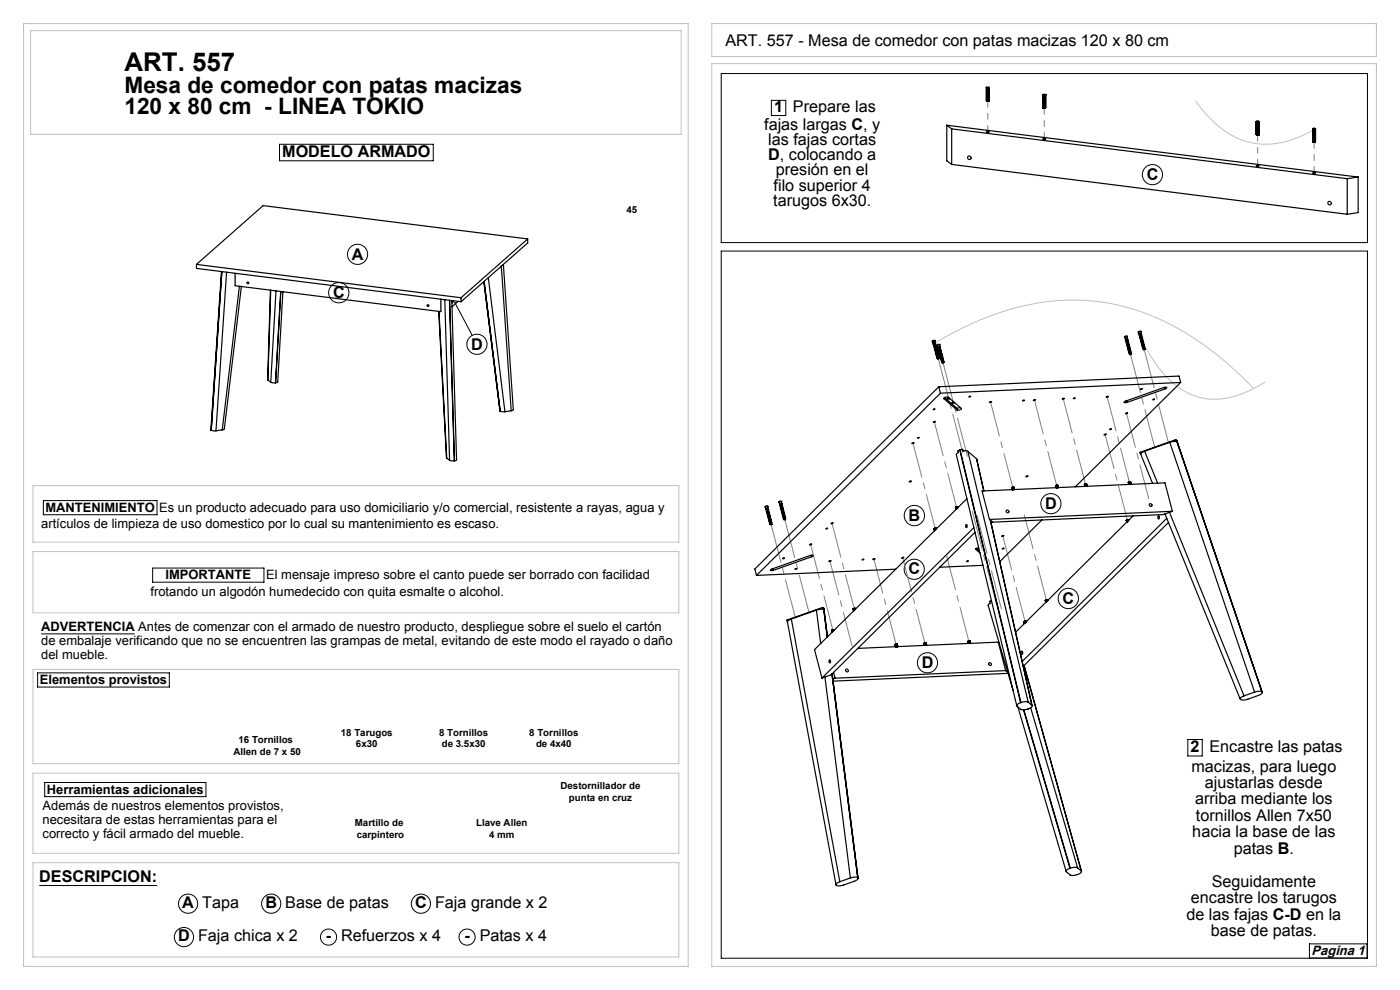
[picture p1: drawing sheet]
<svg xmlns="http://www.w3.org/2000/svg" width="297mm" height="210mm" viewBox="0 0 297 210" stroke-linecap="round" stroke-linejoin="round" font-family="sans-serif">
<g fill="none" stroke="#000" stroke-width=".21">
<path d="M153 15.6h137.1v35.9h-137.1zM59.3 30.6h32.6v3.5h-32.6zM163.6 21.3h3.1v3.2h-3.1zM153 53.3h137.1v150h-137.1zM96.5 64.2l3.7 6.9M9.2 106.2h24.1v3h-24.1zM8.7 134.5h19.9M32.4 120.5h23.6v3h-23.6zM8 142.7h27.9v3h-27.9zM252 156.9h3v3.5h-3zM9.5 166h34.2v3h-34.2zM8.3 187.8h25"/>
<path d="M277.8 200.2h12.2v3h-12.2z"/>
<circle cx="244.5" cy="37" r="2.14"/>
<circle cx="75.9" cy="54" r="2.14"/>
<circle cx="71.9" cy="62.1" r="2.15"/>
<circle cx="101.2" cy="73" r="2.14"/>
<circle cx="194" cy="109.4" r="2.15"/>
<circle cx="222.9" cy="106.8" r="2.14"/>
<circle cx="193.9" cy="120.8" r="2.14"/>
<circle cx="226.6" cy="126.9" r="2.15"/>
<circle cx="196.8" cy="140.6" r="2.14"/>
<circle cx="39" cy="198.8" r="2.04"/>
<circle cx="39.9" cy="191.7" r="2.04"/>
<circle cx="57.5" cy="191.7" r="2.04"/>
<circle cx="69.7" cy="198.8" r="1.71"/>
<circle cx="89.3" cy="191.7" r="2.04"/>
<circle cx="99.1" cy="198.8" r="1.71"/>
</g>
<g fill="none" stroke="#c0c0c0" stroke-width=".21">
<path d="M5 5h141v200h-141zM6.5 6.5h138v22h-138zM151 13.5h141v191.5h-141zM151 5h141v7h-141zM253.6 21.4a20.4 20.4 0 0 0 12 8.9 18.8 18.8 0 0 0 13.2-2.8M49.9 58v2.6M93.5 63.5v2.6M198.4 72.7a57.3 57.3 0 0 1 29-9.1 47.6 47.6 0 0 1 29.5 10.7l4.6 3.8 4.5 4.3M241.6 70.9a26.7 26.7 0 0 0 9.1 11.8 13.8 13.8 0 0 0 13.4 .6l4.3-2.3M7 103h137v12h-137zM7 117h137v13h-137zM7 142h137v20h-137z"/>
<path d="M7 164h137v17h-137zM7 183h137v20h-137z"/>
</g>
<path d="M209.6 28v-6.6M221.5 22.9v6.6M266.8 35.2v-6.6M278.8 30.1v6.6" fill="none" stroke="#808080" stroke-width=".21" stroke-dasharray="15.2 1.3 1.3 1.3" stroke-dashoffset="13.8"/>
<path d="M199.1 76.1l5.1 19.8M200.1 76.9l5.1 19.9M239.8 75.2l5.2 19.8M242.7 74.1l5.2 19.9M163.6 111.2l5.1 19.9M166.5 110.2l5.2 19.9M206.3 108.4l5.1 19.9M207.3 109.3l5.1 19.8" fill="none" stroke="#808080" stroke-width=".21" stroke-dasharray="15.2 1.3 1.3 1.3" stroke-dashoffset="6.9"/>
<g fill="none" stroke="#808080" stroke-width=".21" stroke-dasharray="15.2 1.3 1.3 1.3" stroke-dashoffset="7.8">
<path d="M219.5 84.9l4.7 18.1M234.4 92.2l4.8 18.1M198.4 112.1l-4.7-18.1M202.9 107.6l-4.7-18.1M214.8 103.4l-4.7-18.1M230.3 102.7l-4.7-18.1M239.6 102.3l-4.7-18.1M243.7 105.8l-4.7-18.1M176.7 133.6l-4.7-18.1M180.8 137.1l-4.7-18.1M181.2 129.1l-4.7-18.1M190.1 136.7l-4.7-18.1"/>
<path d="M196.2 136.4l-4.7-18.1M205.5 136l-4.7-18.1M217.5 131.8l-4.8-18.1M222 127.3l-4.7-18.1"/>
</g>
<path d="M96.4 64.1l.1 .1-.1-.1a.17 .17 0 0 1 .3 .1 .17 .17 0 0 1-.2 .2 .17 .17 0 0 1-.1-.3z" fill="#000"/>
<g fill="none" stroke="#000" stroke-width=".25">
<path d="M209.3 18.6h.1M209.3 18.6v2.8M209.3 18.6v.1M209.3 18.5h.1M209.3 18.5l.5 .1zM209.4 18.7h.1M209.3 18.5v.1M209.4 18.7v2.7M209.4 18.7l.1 2.7M209.5 18.7v2.7M209.5 18.7h.1M209.5 18.7l.1 2.7"/>
<path d="M209.6 18.7h.1M209.6 18.7v2.7M209.7 18.7h.1M209.7 18.7l-.1 2.7M209.7 18.7v2.7M209.8 18.7h.1M209.8 18.7l-.1 2.7M209.8 18.5v.1M209.8 18.6v.1M209.8 18.5v2.9M209.8 18.6h.1M209.8 18.6v2.8"/>
<path d="M209.9 18.6h-.1M200.8 26.6l1.1 .7M200.8 26.6l87.3 11M200.8 26.6v7.5l1.1 .8M201.9 27.3l83.9 10.6M201.9 34.9l83.9 10.6M201.9 27.3v7.6M209.3 21.3h.1M209.3 21.4h.1M209.3 28h.6l-.3 .1zM209.4 21.4h.1M209.4 21.4h-.1"/>
<path d="M209.5 21.4h.1M209.6 21.4h.1M209.7 21.4h.1M209.8 21.4h-.1M209.8 21.4h.1M209.8 21.4h-.4M209.9 21.3h-.1M221.2 20.1h.1M221.2 20.1v2.8M221.2 22.8h.1M221.2 22.9h.1M221.2 29.5h.6l-.3 .1z"/>
<path d="M221.3 22.9h.1M221.3 20.1h.1M221.3 20.1v2.8M221.3 20.1v.1M221.3 20.2h.1M221.3 20v.1M221.3 20.2v2.7M221.3 20l.5 .1zM221.3 20.2l.1 2.7M221.4 20.2h.1M221.4 22.9h.1M221.4 20.2v2.7"/>
<path d="M221.5 20.2h.1M221.5 20.2v2.7M221.5 22.9h.1M221.6 22.9h.1M221.6 20.2h-.1M221.6 22.9h-.1M221.6 20.2h.1M221.6 20.2v2.7M221.7 22.9h.1M221.7 20.2h-.1M221.7 20.2h.1M221.7 20.2v2.7"/>
<path d="M221.7 22.9h-.4M221.8 20.2h-.1M221.8 22.9h-.1M221.8 20.2h.1M221.8 22.9h.1M221.8 20.1h.1M221.8 20.1v2.8M221.8 20.1v2.7M266.5 28.5h.1M266.5 28.6h.1M266.5 35.2h.6zM266.5 25.8h.1"/>
<path d="M266.5 25.8v2.8M266.5 25.8l.1 .1M266.6 28.6h.1M266.6 25.9h.1M266.6 25.7v2.9M266.6 25.7l-.1 .1M266.6 25.7l.4 .1zM266.6 25.9v2.7M266.7 25.9h.1M266.7 28.6h.1M266.7 25.9l-.1 2.7M266.7 28.6h-.1"/>
<path d="M266.7 25.9v2.7M266.7 25.9l.1 2.7M266.8 25.9h.1M266.8 28.6h.1M266.8 25.9v2.7M266.9 25.9h-.1M266.9 28.6h-.1M266.9 25.9h.1M266.9 28.6h.1M266.9 25.9v2.7M267 25.9h-.1M267 28.6h-.1"/>
<path d="M267 25.9v2.7M267 28.6h.1M267 25.9h.1M267 25.7l.1 .1M267 28.6h-.4M267.1 25.8h.1M267.1 25.8l-.1 .1M267.1 28.6h-.1M267.1 25.8v2.8M267.1 28.6h.1M278.5 30.1h.1M278.5 36.7h.6l-.3 .1z"/>
<path d="M278.5 27.3h.1M278.5 27.3v.1M278.5 27.3v2.8M278.5 27.4l.1 2.7M278.5 27.4h.1M278.6 27.4h.1M278.6 30.1h.1M278.6 27.2l-.1 .1M278.6 30.1h.4M278.6 27.2l.4 .1zM278.6 27.4v2.7M278.6 27.4l.1 2.7"/>
<path d="M278.7 27.4h.1M278.7 30.1h.1M278.7 27.4v2.7M278.7 30.1v.1M278.8 30.1h.1M278.8 27.4l-.1 2.8M278.8 27.4h-.1M278.8 30.1l-.1 .1M278.8 27.4h.1M278.8 30.1v.1M278.8 27.4v2.8M278.9 27.4h-.1"/>
<path d="M278.9 27.4l-.1 2.7M278.9 27.4h.1M278.9 30.1h.1M278.9 27.4v2.7M279 27.4h-.1M279 27.4h.1M279 30.1h.1M279 27.4v2.7M279 27.2v.1M279 27.3h.1M279 27.3v2.8M279.1 27.3h.1"/>
<path d="M279.1 27.3h-.1M279.1 27.3v2.8M279.1 30.1h-.1M279.1 30.1h.1M285.8 37.9v7.6M288.1 37.6v7.5l-2.3 .4M288.1 37.6l-2.3 .3M41.7 56.1v.8l56.1 7.1M41.7 56.1l56.1 7.1M47 57.6l-2.2 33.7M47.1 57.6l-2.3 33.7M48.1 57.7l-2.3 33.7"/>
<path d="M49.9 58v2.6l43.6 5.5v-2.6M102.6 59.7l3.5 27.5M102.7 59.7l3.4 27.5M103.6 58.9l3.5 28.4M106.4 56.5l2 30.6M106.8 56.1l2.1 30.8-.5 .2M111.9 50.7v.8l-14.1 12.5M111.9 50.7l-14.1 12.5M111.9 50.7l-56.1-7.1-14.1 12.5M50.8 60.7l-3.7 30.5M51.2 60.8l-3.6 30.2-.5 .2M57.4 61.6l-.6 19"/>
<path d="M58.6 61.7l-1.2 19.4M59.5 61.8l-1.1 19.4M60 61.9l-1.1 19.1-.5 .2M93.1 66.1l1.7 31.1M94.4 63.6l1 34M95.4 63.7l1 34.1M95.4 63.7l1 34M95.8 63.8l1.1 33.7-.5 .2M96 63.8v.4zM97.2 63.9l-1.3 1.2M97.8 63.2v.8M197.9 72.5h.1"/>
<path d="M197.9 72.5l.1 .3M197.9 73h.2M198.1 72.9l-.2 .1M198.1 72.9v.1M198.1 72.9h.1M198.1 73v.1M198.3 74v-.1a.31 .31 0 0 1 .1-.3 .31 .31 0 0 1 .3 0l-.4 .2v.2M198.3 72.3l-.4 .2M198.3 72.3l.1 .4M198.3 72.3l.1-.1h-.4l-.2 .2 .1 .1M198.4 72.8l-.3 .1M198.4 72.8v.2"/>
<path d="M198.4 73h.1a.28 .28 0 0 0-.3 0 .28 .28 0 0 0 0 .4M198.4 72.7v.1M198.4 72.7h-.3l-.1 .2M198.5 73.3l-.1-.3-.1 .1-.1 .3M198.5 73.3h.1a.29 .29 0 0 0-.3 0 .29 .29 0 0 0-.1 .3l.1 .1M198.5 73.3l-.2 .2v.2M198.5 73.3l.1 .3M198.6 73.6l.1 .3M198.7 73.9l-.3 .2v.2M198.7 73.9v.3M198.7 73.9h.1l-.5 .2 .1 .2M198.7 74.2h.2l-.5 .2 .1 .2"/>
<path d="M198.7 74.2l-.2 .2v.2M198.8 74.2v.3M198.8 74.5h.1l-.5 .2 .2 .2M198.8 74.5l-.2 .2v.2M198.8 74.5l.1 .3M198.9 73.3h.1M198.9 73.3l.1 .4M198.9 74.8h.1a.29 .29 0 0 0-.3 0 .29 .29 0 0 0-.1 .4M198.9 74.8l-.3 .2 .1 .2M198.9 76.1l.3-.1zM198.9 74.8l.1 .3M198.9 73.8l.2 .1"/>
<path d="M198.9 73.8h.2M199 75.1h.1a.31 .31 0 0 0-.3 0 .31 .31 0 0 0-.1 .4M199 75.1l-.3 .2v.2M199 75.1v.3M199.1 73.7v.3M199.1 73.7l-.2 .1M199.1 73.7h.1M199.1 75.4h.1a.32 .32 0 0 0-.5 .3l.1 .1M199.1 75.7l-.1-.2-.2 .3M199.1 75.7l-.2 .2v.2M199.1 75.7l.1 .3M199.1 75.7h.2l-.6 .2 .2 .2"/>
<path d="M199.2 76h.1h-.1M199.2 76h.1M199.3 73.2l-.4 .1M199.3 73.2l.1 .4M199.3 73.2l.1-.2-.4 .1-.2 .1 .1 .1M199.4 73.7h-.3M199.4 73.7v.1M199.4 73.7v-.2h-.2l-.2 .2M199.4 73.9l.1-.1a.28 .28 0 0 0-.3 .1 .28 .28 0 0 0 0 .3M199.4 73.9l-.2 .1v.3M199.4 73.9l.1 .2M199.5 74.2l.1-.1a.29 .29 0 0 0-.3 .1 .29 .29 0 0 0-.1 .3h.1"/>
<path d="M199.5 74.2l-.2 .1v.3M199.5 74.2l.1 .2M199.6 74.5l.1-.1a.31 .31 0 0 0-.3 .1 .31 .31 0 0 0-.1 .3M199.7 74.7l-.2-.2-.2 .4M199.7 74.8l-.3 .1v.3M199.7 74.8v.2M199.7 74.8l.1-.1-.5 .3 .1 .1M199.7 76.2v.2M199.7 75.1l.2-.1-.5 .2 .1 .2M199.8 75.1l-.3 .2v.2M199.8 75.1v.2M199.8 75.4l.1-.1-.5 .2 .2 .2"/>
<path d="M199.8 75.4l-.2 .2v.2M199.8 75.4l.1 .2M199.9 75.7l.1-.1a.29 .29 0 0 0-.3 .1 .29 .29 0 0 0-.1 .3M199.9 75.7l-.3 .2 .1 .2M199.9 77l.3-.1zM199.9 75.7l.1 .2M200 76l.1-.1a.31 .31 0 0 0-.3 .1 .31 .31 0 0 0-.1 .3M200 76l-.3 .2M200 76v.2M200.1 76.3l-.3 .1v.3M200.1 76.3v.2M200.1 76.3h.1a.32 .32 0 0 0-.5 .3h.1"/>
<path d="M200.1 76.6l-.2 .2v.2M200.1 76.6l.1 .3M200.1 76.6l.2-.1-.6 .3 .2 .1M200.2 76.8h.1l-.1 .1M200.2 76.9h.1M238.6 71.5l.5-.1 .1 .4M238.6 71.5l.1 .4M238.8 72l.1 .2M239.1 71.4v-.1h-.3l-.3 .1 .1 .2M239.2 72l.1-.1-.5 .2 .1 .2M239.2 72l-.3 .2 .1 .3M239.2 72v.2"/>
<path d="M239.2 71.8l-.4 .2M239.2 71.8h-.4v.2M239.2 72.3h.2a.29 .29 0 0 0-.4 0 .29 .29 0 0 0 0 .3M239.3 72h-.1M239.3 72.5v-.2l-.2 .1-.1 .4M239.3 72.6h.1a.3 .3 0 0 0-.3 0 .3 .3 0 0 0-.1 .3h.1M239.3 72.6l-.2 .2v.3M239.3 72.6l.1 .2M239.4 74.1v.2M239.4 72.9l-.3 .2 .1 .3M239.4 72.9l.1 .2M239.4 72.9h.1a.32 .32 0 0 0-.4 .3h.1"/>
<path d="M239.4 74.4l.1 .2M239.5 73.2l-.3 .2 .1 .3M239.5 73.2l.1 .2M239.5 73.2l.1-.1-.5 .3 .1 .1M239.5 74.7l.1 .2M239.6 73.5h.1l-.5 .2 .1 .1M239.6 73.5l-.3 .2v.3M239.6 73.5v.2M239.6 75l.1 .2M239.6 73.8h.2a.29 .29 0 0 0-.4 0 .29 .29 0 0 0 0 .3M239.7 73.8v.3M239.7 75.2l.3-.1z"/>
<path d="M239.8 74.4l-.1-.3h.1a.3 .3 0 0 0-.3 0 .3 .3 0 0 0-.1 .3h.1M239.9 74.7v-.3a.32 .32 0 0 0-.4 .3M239.9 75l.1-.3h-.2l-.3 .2 .1 .2M240 75h.1l-.4 .1M240 75.1h-.3M241.7 70.9l.1 .2M241.9 71.5v.2M242 71.9h-.1a.3 .3 0 0 1 .1-.3 .3 .3 0 0 1 .4-.1l-.4 .2v.3M242 70.4l-.5 .1 .1 .4M242 70.4l.1 .4M242 70.4v-.2l-.3 .1-.3 .1 .1 .1M242.1 70.9h-.4"/>
<path d="M242.1 70.9h.1M242.1 70.9v-.2h-.3l-.2 .1 .1 .2M242.1 71l.1-.1-.5 .2 .1 .2M242.1 71l-.3 .1 .1 .3M242.1 71v.2M242.2 71.3l.1-.1a.29 .29 0 0 0-.4 .1 .29 .29 0 0 0 0 .3M242.2 71.3l-.3 .2M242.2 70.9l-.1 .1M242.2 71.3v.2M242.2 71.6l.1 .2M242.3 73v.3M242.3 71.9l-.3 .2 .1 .2"/>
<path d="M242.3 71.9l.1 .2M242.3 71.9l.1-.1a.32 .32 0 0 0-.4 .4h.1M242.4 73.3v.3M242.4 72.2l-.3 .2 .1 .3M242.4 73.6l.1 .3M242.5 72.4v-.3h-.2l-.3 .2 .1 .2M242.5 72.5l.1-.1-.5 .2 .1 .2M242.5 72.5l-.3 .2 .1 .3M242.5 72.5v.2M242.5 73.9l.1 .3M242.5 72.8l.2-.1a.29 .29 0 0 0-.4 .1 .29 .29 0 0 0 0 .3M242.6 72.8v.2"/>
<path d="M242.6 74.1h.3zM242.7 73.3l-.1-.2 .1-.1a.3 .3 0 0 0-.3 .1 .3 .3 0 0 0-.1 .3h.1M242.7 73.4l.1 .2M242.7 73.4l.1-.1a.32 .32 0 0 0-.4 .4h.1M242.9 73.9v-.3h-.2l-.3 .3 .1 .1M242.9 74l.1-.1-.4 .2M242.9 74l-.3 .1M242.9 74v.1M44.8 91.3l1 .1M47.1 91.2l-1.3 .2M56.8 80.6l.6 .5M57.4 81.1l1 .1"/>
<path d="M94.8 97.2l.6 .4M95.4 97.6l1 .2M96.4 97.7v.1M106.1 87.2h.1M106.1 87.2l1 .1M108.4 87.1l-1.3 .2M193.5 94l.4-.1-.3 .2zM194.6 92.9l.4-.1zM198 86.8h.3zM198 89.5l.5-.1zM199.2 82l.3 1.4M199.2 82l-39.1 38.7 .4 1.4"/>
<path d="M199.5 83.4l-39 38.7M200.2 84.5v.1M200.2 84.6l.3-.3 .7-.1 2.8 2.5-.4 .2-.6 .1M200.2 84.6l2.8 2.4M200.4 84.3l2.5 2.2M201.3 84.4l-.4 .2h.6M202.3 85.3l-.4 .2 .6-.1M202.9 86.5l.1 .5M203.6 95.5l-.4 .1 .1 .4-.4 .5 12.8 53.2M203.6 95.5l12.9 53.5M203.7 95.4l12.9 53.6M203.7 95.4l-.1 .1"/>
<path d="M203.7 86.4l-.8 .1M204.1 95.3l.1 .4h1.1M204.1 95.3l-.4 .1M204.1 95.3l.4 .3M205.3 95.7l12.8 53.3M205.3 95.7l1.9 1.6M205.5 84.1h.4zM207.2 97.3l1.5 6.8M209.9 85.3l.5-.1zM216.9 85l.4-.1zM219.2 84.9l.5-.1zM225.3 84.6l.5-.1z"/>
<path d="M227.7 84.5l.4-.1zM234.2 92.2l.5-.1zM234.7 84.2l.4-.1zM235.4 91.1l.4-.1zM238.8 87.7l.4-.1zM239 85l.1 .4M241.9 96l2.6 6.5M241.9 82.5h.4zM242.8 95.7l-.8 .6-.1-.3M242.8 95.7l2.8 6.8M244.6 84.8l.3-.1zM247.1 82.1l.1 .4"/>
<path d="M247.2 82.5l.3-.3h-.6l-8.1 2.9-.4 .2 .7 .1M247.2 82.5l-8.1 2.9M248.2 93.8l18 53M248.2 93.8l-5.4 1.9M249.4 93.3l.2 .1M249.4 93.3l.1 .4-1.3 .1M249.4 93.3l-7.5 2.7M249.6 93.4l18.1 53.4M249.6 93.4h.1M249.6 93.4l18.2 53.4M250.5 81.1l-.4-1.3-50.9 2.2M250.5 81.1l-51 2.3"/>
<path d="M250.5 81.1l-22.4 22.2M162.4 107.6l.4-.2 .2 .4M162.4 107.6l.1 .4M162.5 108h.1M162.6 108l-.1 .1 .1 .1M162.6 108h.1M162.7 108l-.1 .3M162.9 107.5v-.2h-.3l-.3 .2 .1 .1M162.9 107.9l-.3 .1M162.9 107.9l.1 .2M162.9 108l-.1-.2-.3 .2M162.9 108.1l-.1 .1"/>
<path d="M163 108.2h.1a.28 .28 0 0 0-.4 0 .28 .28 0 0 0 0 .3M163 108.2l-.3 .2v.2M163 108.2v.2l-.1 .1M163 108.5h.2a.3 .3 0 0 0-.4 0 .3 .3 0 0 0 0 .3M163 108.5l-.2 .2v.2M163.1 108.5v.2l-.1 .1M163.1 108.8h.1a.31 .31 0 0 0-.3 0 .31 .31 0 0 0-.1 .3h.1M163.1 108.8l-.2 .2v.2M163.1 108.8l.1 .2M163.2 110.3v.1M163.2 109h.1M163.2 109.1l.1-.1-.5 .3 .1 .1"/>
<path d="M163.3 109.3l-.2-.1-.1 .3M163.3 109.4h.1l-.5 .2 .1 .1M163.3 109.4l-.3 .2v.2M163.3 109.4v.3M163.4 109.7h.1l-.5 .2 .1 .2M163.4 109.7l-.3 .2v.2M163.4 111l.4-.1-.4 .2v.2l-.1-.1zM163.4 109.7v.3M163.4 110h.2a.29 .29 0 0 0-.4 0 .29 .29 0 0 0-.1 .3l.1 .1M163.4 110l-.2 .3M163.4 110l.1 .3M163.4 111.2h.3z"/>
<path d="M163.5 110.3h.1a.31 .31 0 0 0-.3 0 .31 .31 0 0 0-.1 .3l.1 .1M163.5 110.3l-.2 .2v.2M163.5 110.3l.1 .3M163.6 110.6l-.2 .2v.2M163.6 110.6l.1 .3M163.6 110.6h.1a.32 .32 0 0 0-.4 .3v.1M163.7 110.9v.3M163.7 111.2h.1M165.5 106.9l-.1 .2 .1 .1M165.5 106.9l.1 .1M165.6 106.9h-.1M165.6 106.9v.1"/>
<path d="M165.6 107v.3M165.8 106.4l-.5 .1 .1 .4M165.8 106.4l.1 .4M165.8 106.5v-.2h-.3l-.3 .1 .1 .2M165.8 106.9l-.1 .2M165.8 106.9h-.2M165.8 106.9l.1-.1h-.2l-.2 .2M165.9 107.2l.1-.1a.28 .28 0 0 0-.4 .1 .28 .28 0 0 0 0 .3M165.9 107.2l-.3 .1v.3M165.9 107.2v.2l-.1 .1M165.9 107.5l.2-.1a.3 .3 0 0 0-.4 .1 .3 .3 0 0 0 0 .3M166 107.5l-.3 .1v.3"/>
<path d="M166 107.5v.2l-.1 .1M166 107.8l.1-.1a.31 .31 0 0 0-.3 .1 .31 .31 0 0 0-.1 .3h.1M166 118.5l.4-.1zM166.1 108h.1M166.1 108l-.2-.2-.1 .4M166.1 108.1l-.3 .2 .1 .2M166.1 108.1l.1 .2M166.1 108.1l.1-.1-.5 .3 .2 .1M166.2 108.4l.1-.1-.5 .2 .1 .2M166.2 108.4l-.3 .2v.2M166.2 108.4l.1 .2M166.3 108.7l.1-.1-.5 .2 .1 .2"/>
<path d="M166.3 108.7l-.3 .2v.2M166.3 108.7v.2M166.3 109l.2-.1a.29 .29 0 0 0-.4 .1 .29 .29 0 0 0 0 .3M166.4 110.2l.3-.1zM166.4 109.2l-.1-.2h-.1l-.1 .4M166.4 109.3l.1-.1a.31 .31 0 0 0-.3 .1 .31 .31 0 0 0-.1 .3h.1M166.4 109.3l-.2 .1v.3M166.4 109.3l.1 .2M166.5 109.6h.1a.32 .32 0 0 0-.4 .3M166.6 109.8l-.2-.2-.1 .4M166.6 109.9l.1-.1-.5 .3 .1 .1M166.6 109.9l-.2 .1-.1 .2"/>
<path d="M166.6 109.9l.1 .3M166.6 110.2h.1M171.7 115.5l.5-.1zM172.1 117.8l.1 .3M172.2 118.1l.3-.3h-.6l-8.1 2.9-.4 .3h.7M172.2 118.1l-8.1 2.9M175.2 112.1h.4zM175.8 119h.5zM176.3 111l.5-.1zM182.9 118.7h.4zM185.2 118.6l.4-.1zM191.3 118.4l.4-.1z"/>
<path d="M192.9 102.2l.4-.1zM198.2 112.2h.1M198.2 112.2l.1 .4-.1-.4M198.2 112.1v.1M198.2 112.1h.1M198.3 112.1h.1M198.2 112.1l.1 .4M198.3 112.1h-.1M198.3 112.1l.1 .4M198.3 112.1l.1 .3M198.4 112.1h.1M198.4 112.1v.3"/>
<path d="M198.5 112.1h.1M198.5 112.1v.2l-.1-.2M198.5 112l.1 .3M198.6 112l-.4 .1M198.6 112.1v.1M198.6 112.1h.1M198.6 112.1l.1 .1M202.7 107.7h.1M202.8 107.7v.4M202.8 107.7h.1M202.8 107.6v.4M202.8 107.6h.1"/>
<path d="M202.8 107.6l.1 .4M202.9 107.6h.1M202.9 107.6l.1 .3M203 107.6h.1M203 107.6l.1 .2M203.1 107.6h-.1M203.1 107.6v.2v-.2M203.1 107.6h.1M203.1 107.6h-.3M203.1 107.6l.1 .1M203.2 107.6h.1M204.9 111.3a.29 .29 0 0 1 .3 .3 .29 .29 0 0 1-.3 .3z"/>
<path d="M205 119.1l.4-.1zM205.1 105.8l-32.3 32 1.6 6M206.6 111.9l-32.2 31.9M206.8 112.9l-30.5 30.2-1.9 .7M207 116.5h.1M207 116.5l.9 .8M207.2 116.3l.6 .6M207.6 116.2l-.5 .2-.1 .1M208.5 119.9l-9.1 .4M210.1 110.3l8.8 39.3M210.1 110.4l8.9 39.3M212.5 113.7l.5-.1z"/>
<path d="M212.6 116.4l.4-.1zM214.6 103.5l.1 .4M214.6 103.5h.1M214.7 103.4l.1 .5M214.7 103.4h-.1M214.7 103.4h.1M214.8 103.4h.1M214.8 103.4l.1 .5M214.9 103.4h.1M214.9 103.3l.1 .6M214.9 103.3h.1M214.9 103.3v.1"/>
<path d="M214.9 103.3l.2 .5M215 103.3l.1 .5M215 103.3h-.1M215 103.3h.1M215 103.3l-.3 .1M215 103.3l.2 .5-.1-.4M215.1 103.4h.1M217.6 101.1l.5-.1zM221 110.3l-8.9 8.8M223.9 103.1h.1M224 103.1v.3M224 103l.1 .4"/>
<path d="M224 103h.1M224.1 103h-.1M224.1 103l.1 .4M224.1 103h.1M224.1 102.9v.1M224.1 102.9l.2 .5M224.1 102.9h.1M224.2 102.9h-.1M224.2 102.9l.1 .5M224.2 102.9h.1M224.2 102.9l.2 .5zM224.3 102.9h.1"/>
<path d="M224.3 102.9l.2 .5M224.3 102.9l-.3 .1M224.4 102.9l.1 .5-.1-.4M224.4 102.9h.1M230.1 102.8h-.1M230.1 102.8l.1 .4M230.1 102.7l.1 .5M230.1 102.8h.1M230.1 102.7h.1M230.2 102.7h-.1M230.2 102.7l.1 .5M230.2 102.7h.1"/>
<path d="M230.2 102.7l.2 .5M230.3 102.7h.1M230.3 102.7l.1 .5M230.4 102.7l.1 .5M230.4 102.7h.1M230.4 102.6l.1 .6M230.4 102.6v.1M230.4 102.6h.1M230.4 102.6l.2 .6M230.4 102.6l-.3 .1M230.4 102.6l.1 .1M230.5 102.7h.1"/>
<path d="M230.5 102.7l.2 .5M238.9 110.4h.1M239 110.4h.1M239 110.4h-.1M239 110.3l.1 .4-.2-.3M239 110.3h.1M239 110.3l.1 .4M239.1 110.3h.1M239.1 110.3v.3M239.1 110.3l.1 .3M239.2 110.3v.3M239.2 110.3h.1"/>
<path d="M239.2 110.3h-.1M239.2 110.2l.1 .3M239.2 110.2h.1M239.3 110.2v.3M239.3 110.2h.1M239.3 110.2l.1 .2M239.3 110.2l-.3 .1M239.4 110.2h.1M239.4 102.4h.1M239.4 110.2v.2M239.4 102.4l.1 .4M239.4 110.3h.1"/>
<path d="M239.4 102.3l.1 .5M239.4 102.3h.1M239.4 110.3v.1M239.5 102.3h.1M239.5 102.3l.1 .5M239.6 102.3h.1M239.6 102.3l.1 .5M239.6 102.2v.1M239.6 102.2l.2 .5M239.6 102.2h.1M239.7 102.2h-.1M239.7 102.2l.1 .5"/>
<path d="M239.7 102.2h.1M239.8 102.2l.1 .5-.2-.5M239.8 102.2h-.1M239.8 102.2l-.4 .1M239.8 102.2h.1M239.8 102.2l.2 .5M239.8 102.3h.1M240.4 109.4l-24.9 24.7M245.7 109.5l.2 .1v.5a.33 .33 0 0 1-.3-.3 .33 .33 0 0 1 .1-.3zM247.1 109l16 39.3M247.5 109.9l-30.6 30.4M247.9 110.8l-30.8 30.5"/>
<path d="M248.1 108.7l15.8 38.9M248.7 108.5l-1.6-6.1-38.8 1.7 1.6 6.1M248.7 108.5l-38.8 1.7M248.7 108.5l-1.9 .6-36.2 1.7-.7-.6M164 120.6l.1 .4M167 131.5l10.3 56.2M167 131.5v.1M167.9 131.3l-.8 .6M167.9 131.3l10.3 55.7M168.6 120.7l.4-.1zM173.2 129.4l-5.3 1.9M173.2 129.4l.9 7.1"/>
<path d="M174.5 128.9l.2 .1M174.5 128.9v.4l-1.3 .1M174.5 128.9l-7.5 2.6M174.7 129l.8 6.1-.8-6.1M174.7 129h.1M174.7 129l.9 6.1M175.9 140a.29 .29 0 0 1 .3 .3 .29 .29 0 0 1-.2 .3zM176.5 133.7h-.1M176.5 133.7h.1M176.5 133.6l.1 .5-.1-.4M176.5 133.6h.1M176.5 133.6l.1 .4"/>
<path d="M176.6 133.6h-.1M176.6 133.6h.1M176.6 133.6l.1 .4M176.6 133.6l.1 .3M176.7 133.6h.1M176.7 133.6v.3M176.7 133.6l.1 .3M176.8 133.6h-.1M176.8 133.6h.1M176.8 133.6v.2M176.8 133.6l.1 .2M176.8 133.6h-.2"/>
<path d="M176.9 133.6h.1M176.9 133.6v.1M181 129.2l.1 .4M181 129.2h.1M181 129.1h.1M181.1 129.1h.1M181.1 129.1v.4M181.1 129.1l.1 .4M181.1 129.1h-.1M181.2 129.1h-.1M181.2 129.1v.3M181.2 129.1h.1"/>
<path d="M181.2 129.1l.1 .3M181.3 129.1h-.1M181.3 129.1v.3M181.3 129.1h.1M181.3 129.1l.1 .2M181.4 129.1h-.1M181.4 129.1v.2M181.4 129.1h.1M181.4 129.1h-.3M181.5 129.1h.1M189.9 136.8l.1 .4M189.9 136.8h.1"/>
<path d="M189.9 136.7h.1M189.9 136.7l.2 .5M190 136.7h-.1M190 136.7h.1M190 136.7l.1 .5M190 120.7l-29.5 1.4M190 136.7l.2 .5M190.1 136.7h-.1M190.1 136.7l.1 .5M190.1 136.7h.1M190.1 136.7h-.2M190.1 136.7l.2 .5"/>
<path d="M190.2 136.7h.1M190.2 136.7l.2 .5M190.2 136.6v.1M190.3 136.6l.1 .6M190.3 136.6l-.1 .1M190.3 136.6l-.2 .1M190.3 136.7h.1M190.3 136.7l.2 .5M196 136.5h.1M196 136.5l.1 .4M196.1 136.5h.1M196.1 136.5l.1 .4"/>
<path d="M196.1 136.4h.1M196.1 136.4l.2 .5-.2-.5M196.2 136.4h.1M196.2 136.4l.2 .5M196.3 136.4h.1M196.3 136.4l.1 .5M196.3 136.4l.2 .5M196.4 136.4h.1M196.4 136.4l.1 .5M196.4 136.4l-.4 .1M196.5 136.4l.1 .5M196.5 136.4h.1"/>
<path d="M205.3 136.1l.1 .4M205.3 136.1h.1M205.3 136.1l.2 .4M205.4 136v.1M205.4 136.1h-.1M205.4 136.1h.1M205.4 136l.1 .5M205.4 136h.1M205.4 136l.2 .5M205.5 136h.1M205.5 136l.1 .5M205.5 136l.2 .5"/>
<path d="M205.6 136h.1M205.6 136l.1 .5M205.7 136l.1 .5M205.7 136h-.1M205.7 136h.1M205.7 136h-.3M205.7 136l.2 .5M205.8 136h-.1M205.8 136h.1M205.8 136l.1 .5M210.3 127.4l-.4 .2 .2 .4-.5 .4 5.3 18M211.8 136.2l1.5 6.1"/>
<path d="M211.8 136.2l-29.8 1.3M211.8 136.2l.2 .2M216.7 138.2l.2 .1v.5a.33 .33 0 0 1-.3-.3 .33 .33 0 0 1 .1-.3zM217.2 131.9h.1M217.2 131.9l.1 .4M217.3 131.8h.1M217.3 131.8l.1 .4M217.4 131.8h.1M217.4 131.8l.1 .3M217.5 131.8h.1M217.5 131.7v.4M217.5 131.7v.1"/>
<path d="M217.5 131.7h.1M217.5 131.7l.1 .3M217.6 131.7h.1M217.6 131.7v.3M217.6 131.7l-.3 .1M217.6 131.7l.1 .2M217.6 131.7v.1M217.6 131.8h.1M217.7 131.7l-.1 .1M217.7 131.8v.1M217.7 131.8h.1M221.8 127.4h.1"/>
<path d="M221.8 127.4l.1 .4M221.8 127.3h.1M221.8 127.3l.1 .4M221.9 127.3h-.1M221.9 127.3h.1M221.9 127.3l.1 .4M221.9 127.3l.1 .3M222 127.3h.1M222 127.3l.1 .3M222 127.2l.1 .3M222 127.2v.1M222.1 127.3h.1"/>
<path d="M222.1 127.2v.3M222.1 127.2h.1M222.2 127.2l-.4 .1M222.2 127.2v.2M222.2 127.2v.1M222.2 127.3h.1M222.2 127.3v.1M175 143.6l5.4 42.6M176.5 143l5.5 43.2M176.5 142.9l5.5 43.4M176.8 142.6l.4 1.3M177.2 143.9l-.5 .1"/>
<path d="M213.3 142.3l-36.1 1.6M213.3 142.3l.5 .3M213.9 142.8l-37.2 1.7M215.9 150l10.3 34.8M216.5 149l-.3 .2a.44 .44 0 0 0-.4 .6l.7 .7a2.33 2.33 0 0 0 2.5-.8l-.1-.1M216.6 149h-.1M217.1 150.6l9.9 33.6M217.2 150.6l9.9 33.6M218.1 149l-.6-.2-.9 .2M218.1 149l.8 .6M218.6 150.1l10 34M266.2 146.8l-2.3 .8"/>
<path d="M267.7 146.7l-.6-.1-.9 .2M267.7 146.7v.1M267.7 146.8a.67 .67 0 0 1-.7 .7l-2.5 .9-.9 .1a.36 .36 0 0 1-.5-.2 .36 .36 0 0 1 .3-.5l.5-.2M180.4 186.2l-2.2 .8M182 186.2l-.7-.2-.9 .2M182 186.2a.68 .68 0 0 1-.8 .7l-2.4 .9-.9 .1a.36 .36 0 0 1-.5-.2 .36 .36 0 0 1 .3-.4l.5-.3M227 184.2l-.4 .1a.44 .44 0 0 0-.4 .6l.8 .7a2.34 2.34 0 0 0 2.4-.7v-.2M227.1 184.2h-.1M228.6 184.1l-.6-.1-.9 .2M228.6 184.1l.8 .6M229.4 184.7l-12.1-43.5 12.1 43.6"/>
<circle cx="205.6" cy="33.4" r=".38"/>
<circle cx="282.1" cy="43.1" r=".38"/>
<circle cx="52.6" cy="60" r=".19"/>
<circle cx="90.8" cy="64.8" r=".19"/>
<circle cx="213.7" cy="108.5" r=".3"/>
<circle cx="244.1" cy="107.1" r=".3"/>
<circle cx="179.7" cy="142.3" r=".3"/>
<circle cx="210" cy="140.9" r=".3"/>
</g>
<text font-size="5.5" x="26.4" y="15">ART. 557</text>
<g font-size="4.8">
<text x="26.4" y="19.7">Mesa de comedor con patas macizas</text>
<text x="26.4" y="24.2">120 x 80 cm - LINEA TOKIO</text>
</g>
<g font-size="3.4">
<text x="153.9" y="9.8">ART. 557 - Mesa de comedor con patas macizas 120 x 80 cm</text>
<text x="164.2" y="23.7">1</text>
<text x="168.2" y="23.7">Prepare las</text>
<text x="162.1" y="27.5">fajas largas C, y</text>
<text x="59.9" y="33.3">MODELO ARMADO</text>
<text x="163" y="30.8">las fajas cortas</text>
<text x="163" y="34">D, colocando a</text>
<text x="164.1" y="40.4">filo superior 4</text>
<text x="164.6" y="37.2">presión en el</text>
<text x="243.3" y="38.2">C</text>
<text x="164" y="43.7">tarugos 6x30.</text>
<text x="74.6" y="55.1">A</text>
<text x="70.7" y="63.2">C</text>
<text x="100" y="74.2">D</text>
<text x="221.7" y="108">D</text>
<text x="192.8" y="110.5">B</text>
<text x="192.8" y="121.9">C</text>
<text x="225.4" y="128.1">C</text>
<text x="195.5" y="141.7">D</text>
<text x="252.6" y="159.6">2</text>
<text x="256.6" y="159.6">Encastre las patas</text>
<text x="252.8" y="163.7">macizas, para luego</text>
<text x="255.6" y="167.2">ajustarlas desde</text>
<text x="253.5" y="170.7">arriba mediante los</text>
<text x="252.9" y="177.6">hacia la base de las</text>
<text x="253.7" y="174.2">tornillos Allen 7x50</text>
<text x="261.7" y="181.1">patas B.</text>
<text x="8.3" y="187.1">DESCRIPCION:</text>
<text x="252.7" y="191.6">encastre los tarugos</text>
<text x="257.1" y="188.1">Seguidamente</text>
<text x="38.7" y="192.5">A Tapa</text>
<text x="56.3" y="192.5">B Base de patas</text>
<text x="88.1" y="192.5">C Faja grande x 2</text>
<text x="251.7" y="195.1">de las fajas C-D en la</text>
<text x="37.8" y="199.6">D Faja chica x 2</text>
<text x="69.1" y="199.6">- Refuerzos x 4</text>
<text x="98.5" y="199.6">- Patas x 4</text>
<text x="256.9" y="198.6">base de patas.</text>
</g>
<text font-size="2.8" x="278.2" y="202.6">Pagina 1</text>
<g font-size="2.7">
<text x="8.7" y="112">artículos de limpieza de uso domestico por lo cual su mantenimiento es escaso.</text>
<text x="9.7" y="108.6">MANTENIMIENTO</text>
<text x="33.8" y="108.6">Es un producto adecuado para uso domiciliario y/o comercial, resistente a rayas, agua y</text>
<text x="35.1" y="122.9">IMPORTANTE</text>
<text x="56.5" y="122.9">El mensaje impreso sobre el canto puede ser borrado con facilidad</text>
<text x="31.9" y="126.3">frotando un algodón humedecido con quita esmalte o alcohol.</text>
<text x="8.7" y="136.8">de embalaje verificando que no se encuentren las grampas de metal, evitando de este modo el rayado o daño</text>
<text x="8.7" y="133.8">ADVERTENCIA Antes de comenzar con el armado de nuestro producto, despliegue sobre el suelo el cartón</text>
<text x="8.7" y="139.8">del mueble.</text>
<text x="8.4" y="145.1">Elementos provistos</text>
<text x="9" y="171.8">Además de nuestros elementos provistos,</text>
<text x="9.9" y="168.4">Herramientas adicionales</text>
<text x="9" y="174.8">necesitara de estas herramientas para el</text>
<text x="9" y="177.8">correcto y fácil armado del mueble.</text>
</g>
<g font-size="2.1">
<text x="132.9" y="45.1">45</text>
<text x="49.5" y="160.1">Allen de 7 x 50</text>
<text x="50.6" y="157.6">16 Tornillos</text>
<text x="72.3" y="156">18 Tarugos</text>
<text x="75.5" y="158.5">6x30</text>
<text x="93.2" y="156">8 Tornillos</text>
<text x="93.7" y="158.5">de 3.5x30</text>
<text x="112.3" y="156">8 Tornillos</text>
<text x="113.7" y="158.5">de 4x40</text>
<text x="118.9" y="167.4">Destornillador de</text>
<text x="120.7" y="169.9">punta en cruz</text>
<text x="75.3" y="175.2">Martillo de</text>
<text x="75.7" y="177.7">carpintero</text>
<text x="101" y="175.2">Llave Allen</text>
<text x="103.8" y="177.7">4 mm</text>
</g>
</svg>
